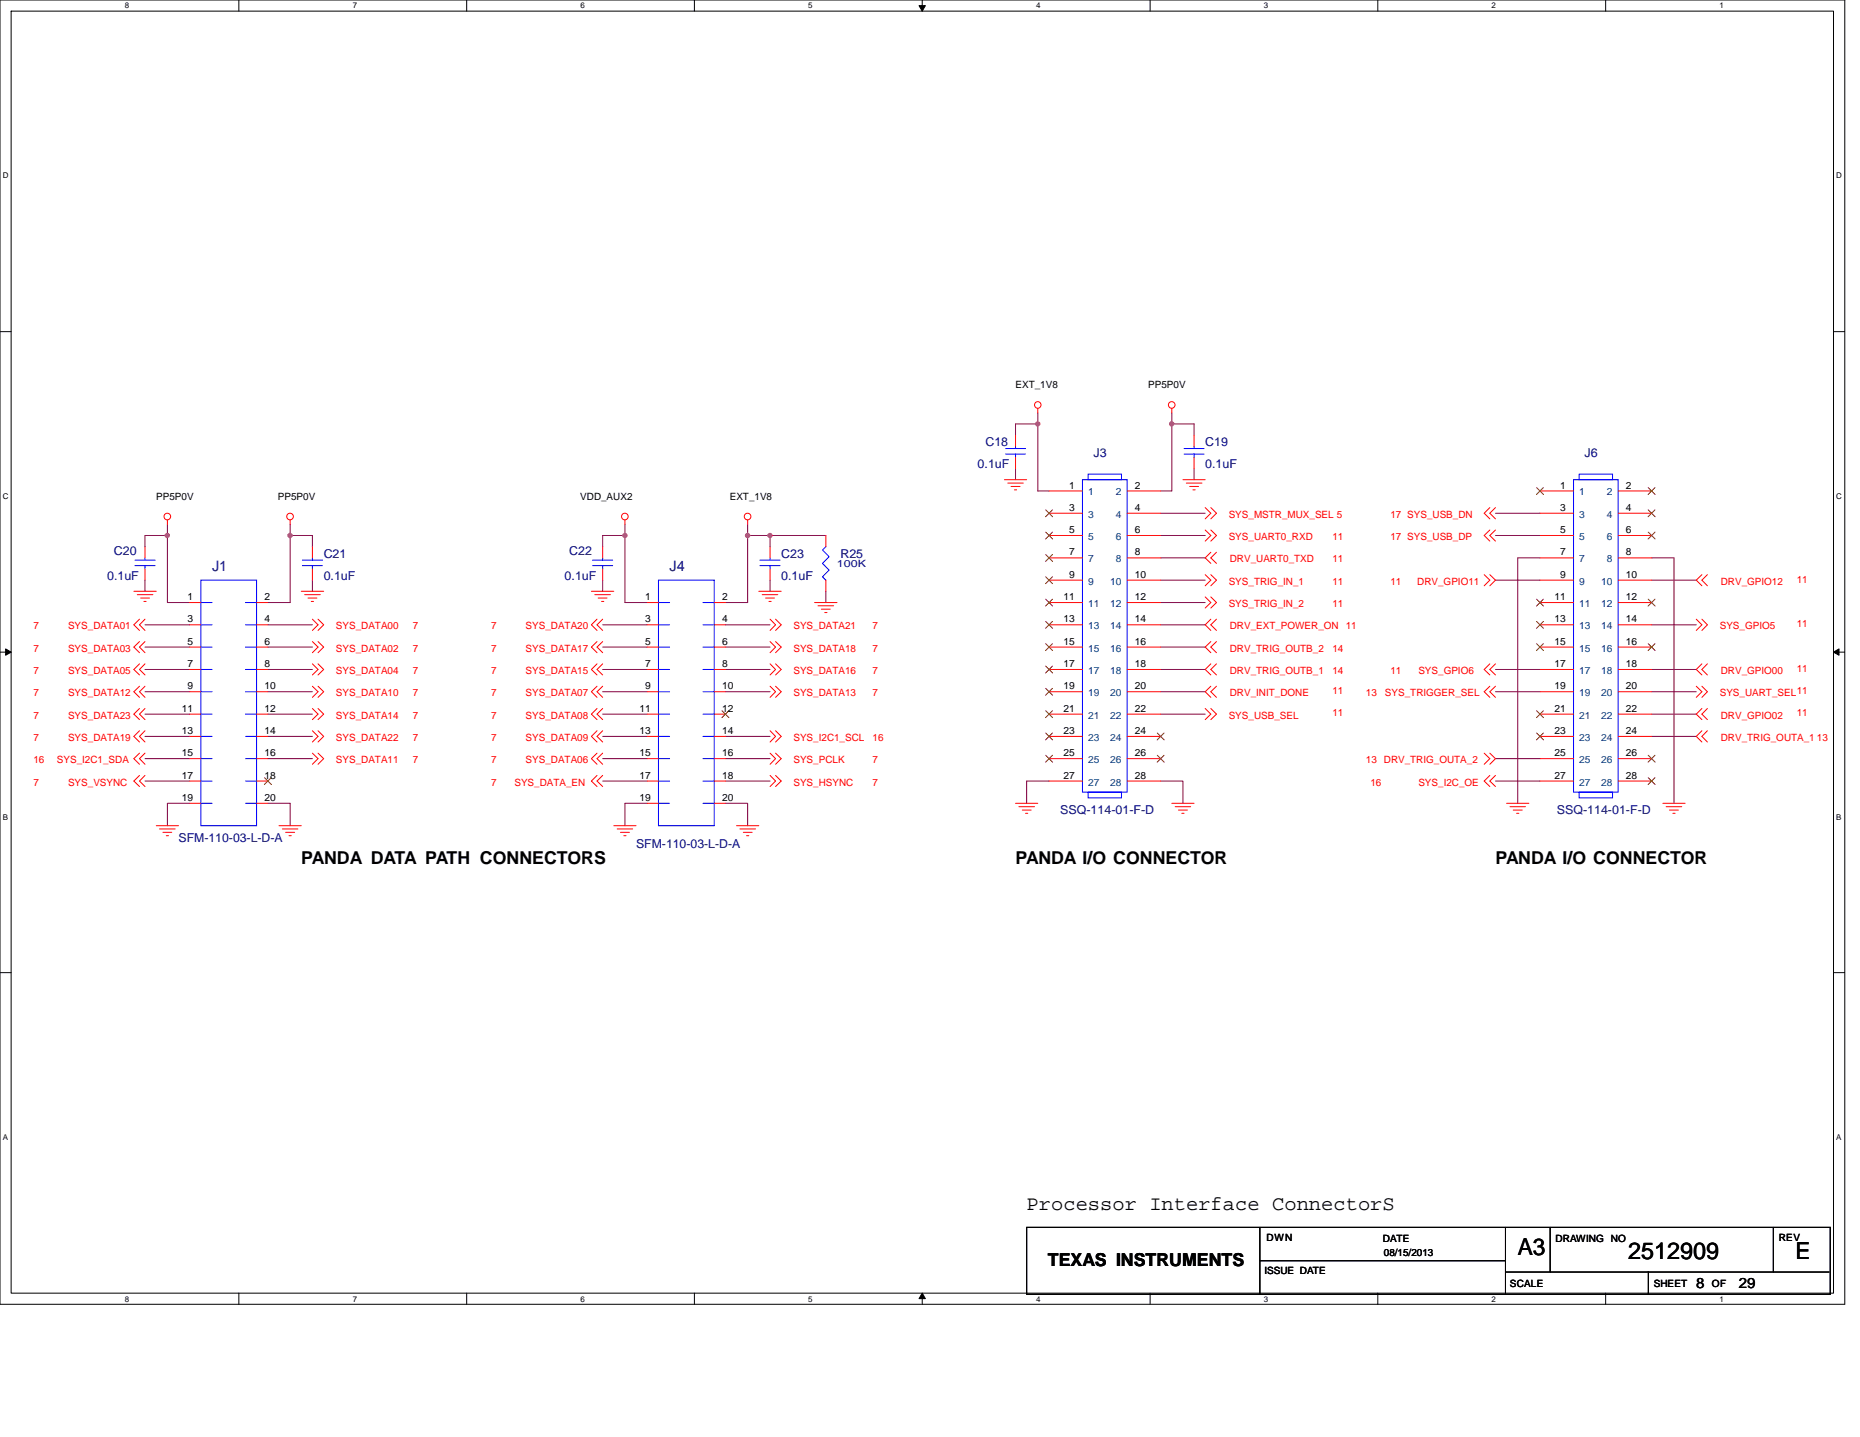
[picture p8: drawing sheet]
<svg xmlns="http://www.w3.org/2000/svg" width="279mm" height="216mm" viewBox="0 0 279 216" stroke-linecap="round" stroke-linejoin="round" font-family="sans-serif">
<path d="M0 0h277.1v196h-277.1zM1.7 1.7h273.7v192.6h-273.7z" fill="none" stroke="#000" stroke-width=".15"/>
<g fill="#fff">
<path d="M18.8 .2h.6v1.3h-.6z"/>
<path d="M18.8 194.5h.6v1.3h-.6z"/>
</g>
<path d="M35.9 0v1.7M35.9 194.3v1.7" fill="none" stroke="#000" stroke-width=".15"/>
<g fill="#fff">
<path d="M53 .2h.6v1.3h-.6z"/>
<path d="M53 194.5h.6v1.3h-.6z"/>
</g>
<path d="M70.1 0v1.7M70.1 194.3v1.7" fill="none" stroke="#000" stroke-width=".15"/>
<g fill="#fff">
<path d="M87.2 .2h.7v1.3h-.7z"/>
<path d="M87.2 194.5h.7v1.3h-.7z"/>
</g>
<path d="M104.3 0v1.7M104.3 194.3v1.7" fill="none" stroke="#000" stroke-width=".15"/>
<g fill="#fff">
<path d="M121.4 .2h.7v1.3h-.7z"/>
<path d="M121.4 194.5h.7v1.3h-.7z"/>
</g>
<path d="M138.5 0v1.7M138.5 194.3v1.7" fill="none" stroke="#000" stroke-width=".15"/>
<path d="M138 .8h1l-.5 .9zM138.5 194.3l.5 .8h-1z" fill="#000" stroke="#000" stroke-width=".15"/>
<g fill="#fff">
<path d="M155.6 .2h.7v1.3h-.7z"/>
<path d="M155.6 194.5h.7v1.3h-.7z"/>
</g>
<path d="M172.8 0v1.7M172.8 194.3v1.7" fill="none" stroke="#000" stroke-width=".15"/>
<g fill="#fff">
<path d="M189.9 .2h.6v1.3h-.6z"/>
<path d="M189.9 194.5h.6v1.3h-.6z"/>
</g>
<path d="M207 0v1.7M207 194.3v1.7" fill="none" stroke="#000" stroke-width=".15"/>
<g fill="#fff">
<path d="M224.1 .2h.6v1.3h-.6z"/>
<path d="M224.1 194.5h.6v1.3h-.6z"/>
</g>
<path d="M241.2 0v1.7M241.2 194.3v1.7" fill="none" stroke="#000" stroke-width=".15"/>
<g fill="#fff">
<path d="M258.3 .2h.7v1.3h-.7z"/>
<path d="M258.3 194.5h.7v1.3h-.7z"/>
<path d="M.4 25.7h.9v1.4h-.9z"/>
<path d="M275.8 25.7h.9v1.4h-.9z"/>
<path d="M.4 73.9h.9v1.3h-.9z"/>
<path d="M275.8 73.9h.9v1.3h-.9z"/>
</g>
<path d="M0 49.8h1.7M275.4 49.8h1.7" fill="none" stroke="#000" stroke-width=".15"/>
<g fill="#fff">
<path d="M.4 122h.8v1.4h-.8z"/>
<path d="M275.8 122h.8v1.4h-.8z"/>
</g>
<path d="M0 98h1.7M275.4 98h1.7" fill="none" stroke="#000" stroke-width=".15"/>
<path d="M.8 97.5l.9 .5-.9 .4zM275.4 98l.8-.5v.9z" fill="#000" stroke="#000" stroke-width=".15"/>
<g fill="#fff">
<path d="M.4 170.2h.8v1.3h-.8z"/>
<path d="M275.8 170.2h.8v1.3h-.8z"/>
</g>
<path d="M0 146.1h1.7M275.4 146.1h1.7M154.2 184.4h120.7v10.1h-120.7zM189.3 184.4v10.1M189.3 189.4h36.8M226.1 184.4v10.1M226.1 191.1h6.8M232.9 184.4v6.7h41.9M247.6 191.1v3.4M266.4 184.4v6.7" fill="none" stroke="#000" stroke-width=".15"/>
<g fill="none" stroke="#800040" stroke-width=".15">
<path d="M25.1 78.8v1.7M43.6 78.8v1.7M93.9 78.8v1.7M112.3 78.8v1.7M152.5 70.4v1.7M155.9 63.7h-3.4v1.7M155.9 62v1.7M155.9 63.7v10.1h1.7M174.3 77.1h6.7M176 63.7v10.1h-1.7M176 62v1.7M176 63.7h3.4v1.7"/>
<path d="M179.4 70.4v1.7M224.6 77.1h6.7M21.8 87.2v1.6M21.8 93.9h6.7M21.8 97.2h6.7M25.1 80.5h-3.3v1.6M25.1 80.5v10h3.4M40.2 93.9h6.7M40.2 97.2h6.7M43.6 80.5h3.3v1.6M43.6 80.5v10h-3.4M46.9 87.2v1.6"/>
<path d="M90.5 93.9h6.7M90.5 97.2h6.7M90.5 87.2v1.6M93.9 80.5h-3.4v1.6M93.9 80.5v10h3.3M109 93.9h6.7M109 97.2h6.7M112.3 80.5v10h-3.3M112.3 80.5h3.4M115.7 80.5h8.4M115.7 80.5v1.6M115.7 87.2v1.6"/>
<path d="M124.1 88.8v1.7M174.3 80.5h6.7M174.3 83.8h6.7M174.3 90.5h6.7M174.3 87.2h6.7M174.3 93.9h6.7M174.3 97.2h6.7M224.6 80.5h6.7M224.6 87.2h6.7M231.3 83.8h-3.3v36.9M248.1 87.2h6.7M248.1 93.9h6.7"/>
<path d="M248.1 83.8h3.4v36.9M21.8 100.6h6.7M21.8 103.9h6.7M21.8 107.3h6.7M21.8 110.6h6.7M21.8 114h6.7M21.8 117.3h6.7M40.2 100.6h6.7M40.2 103.9h6.7M40.2 107.3h6.7M40.2 110.6h6.7M40.2 114h6.7"/>
<path d="M90.5 100.6h6.7M90.5 103.9h6.7M90.5 107.3h6.7M90.5 110.6h6.7M90.5 114h6.7M90.5 117.3h6.7M109 100.6h6.7M109 103.9h6.7M109 110.6h6.7M109 114h6.7M109 117.3h6.7M157.6 117.3h-3.4v3.4"/>
<path d="M174.3 117.3h3.4v3.4M174.3 107.3h6.7M174.3 100.6h6.7M174.3 103.9h6.7M224.6 100.6h6.7M224.6 103.9h6.7M224.6 114h6.7M224.6 117.3h6.7M248.1 100.6h6.7M248.1 103.9h6.7M248.1 107.3h6.7M248.1 110.6h6.7"/>
<path d="M28.5 120.7h-3.4v3.4M40.2 120.7h3.4v3.4M97.2 120.7h-3.3v3.4M109 120.7h3.3v3.4"/>
</g>
<g fill="#f0f" stroke="#f0f" stroke-width=".15">
<circle cx="25.1" cy="80.5" r=".33"/>
<circle cx="43.6" cy="80.5" r=".33"/>
<circle cx="112.3" cy="80.5" r=".33"/>
<circle cx="93.9" cy="80.5" r=".33"/>
<circle cx="155.9" cy="63.7" r=".32"/>
<circle cx="176" cy="63.7" r=".33"/>
<circle cx="115.7" cy="80.5" r=".32"/>
</g>
<g fill="none" stroke="#f00" stroke-width=".15">
<path d="M25.1 78.1v.7M43.6 78.1v.7M93.9 78.1v.7M112.3 78.1v.7M150.9 72.1h3.3M151.4 72.6h2.3M151.9 73.1h1.3M152.4 73.6h.3M152.5 65.4v1.7M152.5 68.7v1.7M155.9 61.4v.6M157.6 73.8h5"/>
<path d="M157.6 77.1h5M169.3 73.8h5M169.3 77.1h5M176 61.4v.6M177.7 72.1h3.3M178.2 72.6h2.4M178.7 73.1h1.3M179.2 73.6h.3M179.4 65.4v1.7M179.4 68.7v1.7M181 76.3l.9 .8-.9 .9M181 79.6l.9 .9-.9 .8"/>
<path d="M181.9 76.3l.8 .8-.8 .9M181.9 79.6l.8 .9-.8 .8M223.8 76.3l-.9 .8 .9 .9M223.8 79.6l-.9 .9 .9 .8M224.6 76.3l-.8 .8 .8 .9M224.6 79.6l-.8 .9 .8 .8M231.3 73.8h5.1M231.3 77.1h5.1M243.1 73.8h5M243.1 77.1h5M20.1 88.8h3.4M20.6 89.3h2.4"/>
<path d="M21 93l-.9 .9 .9 .8M21 96.4l-.9 .8 .9 .9M21 99.7l-.9 .9 .9 .8M21.1 89.9h1.4M21.6 90.4h.3M21.8 93l-.8 .9 .8 .8M21.8 96.4l-.8 .8 .8 .9M21.8 99.7l-.8 .9 .8 .8M21.8 82.1v1.7M21.8 85.5v1.7M28.5 90.5h1.7M28.5 93.9h1.7"/>
<path d="M28.5 97.2h1.7M38.5 90.5h1.7M38.5 97.2h1.7M38.5 93.9h1.7M45.3 88.8h3.3M45.8 89.3h2.3M46.3 89.9h1.3M46.8 90.4h.3M46.9 82.1v1.7M46.9 85.5v1.7M46.9 96.4l.9 .8-.9 .9M46.9 99.7l.9 .9-.9 .8"/>
<path d="M46.9 93l.9 .9-.9 .8M47.8 96.4l.8 .8-.8 .9M47.8 99.7l.8 .9-.8 .8M47.8 93l.8 .9-.8 .8M88.8 88.8h3.4M89.3 89.3h2.4M89.7 93l-.9 .9 .9 .8M89.7 96.4l-.9 .8 .9 .9M89.7 99.7l-.9 .9 .9 .8M89.9 89.9h1.3M90.4 90.4h.3M90.5 82.1v1.7"/>
<path d="M90.5 85.5v1.7M90.5 93l-.8 .9 .8 .8M90.5 96.4l-.8 .8 .8 .9M90.5 99.7l-.8 .9 .8 .8M97.2 90.5h1.7M97.2 93.9h1.7M97.2 97.2h1.7M107.3 90.5h1.7M107.3 97.2h1.7M107.3 93.9h1.7M114 88.8h3.3M114.5 89.3h2.3"/>
<path d="M115 89.9h1.3M115.5 90.4h.3M115.7 82.1v1.7M115.7 85.5v1.7M115.7 93l.8 .9-.8 .8M115.7 96.4l.8 .8-.8 .9M115.7 99.7l.8 .9-.8 .8M116.5 93l.8 .9-.8 .8M116.5 96.4l.8 .8-.8 .9M116.5 99.7l.8 .9-.8 .8M122.4 90.5h3.3M122.9 91h2.3"/>
<path d="M123.4 91.5h1.3M123.9 92h.3M124.1 80.5v1.6M124.1 87.2v1.6M157.6 80.5h5M157.6 83.8h5M157.6 87.2h5M157.6 90.5h5M157.6 93.9h5M157.6 97.2h5M169.3 80.5h5M169.3 83.8h5"/>
<path d="M169.3 87.2h5M169.3 90.5h5M169.3 93.9h5M169.3 97.2h5M181 89.7l.9 .8-.9 .9M181 86.3l.9 .9-.9 .8M181.9 89.7l.8 .8-.8 .9M181.9 86.3l.8 .9-.8 .8M181.9 83l-.9 .8 .9 .8M181.9 93l-.9 .9 .9 .8M181.9 96.4l-.9 .8 .9 .9M181.9 99.7l-.9 .9 .9 .8"/>
<path d="M182.7 83l-.8 .8 .8 .8M182.7 93l-.8 .9 .8 .8M182.7 96.4l-.8 .8 .8 .9M182.7 99.7l-.8 .9 .8 .8M222.9 86.3l.9 .9-.9 .8M223.8 99.7l-.9 .9 .9 .8M223.8 86.3l.8 .9-.8 .8M224.6 99.7l-.8 .9 .8 .8M231.3 80.5h5.1M231.3 83.8h5.1M231.3 87.2h5.1M231.3 90.5h5.1"/>
<path d="M231.3 93.9h5.1M231.3 97.2h5.1M243.1 80.5h5M243.1 83.8h5M243.1 87.2h5M243.1 90.5h5M243.1 93.9h5M243.1 97.2h5M254.8 93l.9 .9-.9 .8M255.7 93l.8 .9-.8 .8M255.7 86.3l-.9 .9 .9 .8M255.7 99.7l-.9 .9 .9 .8"/>
<path d="M256.5 86.3l-.8 .9 .8 .8M256.5 99.7l-.8 .9 .8 .8M21 103.1l-.9 .8 .9 .9M21 106.4l-.9 .9 .9 .8M21 109.8l-.9 .8 .9 .9M21 113.2l-.9 .8 .9 .8M21 116.5l-.9 .8 .9 .9M21.8 103.1l-.8 .8 .8 .9M21.8 106.4l-.8 .9 .8 .8M21.8 109.8l-.8 .8 .8 .9M21.8 113.2l-.8 .8 .8 .8M21.8 116.5l-.8 .8 .8 .9"/>
<path d="M28.5 100.6h1.7M28.5 103.9h1.7M28.5 107.3h1.7M28.5 110.6h1.7M28.5 114h1.7M28.5 117.3h1.7M38.5 100.6h1.7M38.5 103.9h1.7M38.5 107.3h1.7M38.5 110.6h1.7M38.5 114h1.7M38.5 117.3h1.7"/>
<path d="M46.9 103.1l.9 .8-.9 .9M46.9 106.4l.9 .9-.9 .8M46.9 109.8l.9 .8-.9 .9M46.9 113.2l.9 .8-.9 .8M47.8 103.1l.8 .8-.8 .9M47.8 106.4l.8 .9-.8 .8M47.8 109.8l.8 .8-.8 .9M47.8 113.2l.8 .8-.8 .8M89.7 103.1l-.9 .8 .9 .9M89.7 106.4l-.9 .9 .9 .8M89.7 109.8l-.9 .8 .9 .9M89.7 113.2l-.9 .8 .9 .8"/>
<path d="M89.7 116.5l-.9 .8 .9 .9M90.5 103.1l-.8 .8 .8 .9M90.5 106.4l-.8 .9 .8 .8M90.5 109.8l-.8 .8 .8 .9M90.5 113.2l-.8 .8 .8 .8M90.5 116.5l-.8 .8 .8 .9M97.2 100.6h1.7M97.2 103.9h1.7M97.2 107.3h1.7M97.2 110.6h1.7M97.2 114h1.7M97.2 117.3h1.7"/>
<path d="M107.3 100.6h1.7M107.3 103.9h1.7M107.3 107.3h1.7M107.3 110.6h1.7M107.3 114h1.7M107.3 117.3h1.7M115.7 103.1l.8 .8-.8 .9M115.7 109.8l.8 .8-.8 .9M115.7 113.2l.8 .8-.8 .8M115.7 116.5l.8 .8-.8 .9M116.5 103.1l.8 .8-.8 .9M116.5 109.8l.8 .8-.8 .9"/>
<path d="M116.5 113.2l.8 .8-.8 .8M116.5 116.5l.8 .8-.8 .9M157.6 100.6h5M157.6 103.9h5M157.6 107.3h5M157.6 110.6h5M157.6 114h5M157.6 117.3h5M169.3 100.6h5M169.3 103.9h5M169.3 107.3h5M169.3 110.6h5"/>
<path d="M169.3 114h5M169.3 117.3h5M181 106.4l.9 .9-.9 .8M181.9 106.4l.8 .9-.8 .8M181.9 103.1l-.9 .8 .9 .9M182.7 103.1l-.8 .8 .8 .9M222.9 113.2l.9 .8-.9 .8M223.8 103.1l-.9 .8 .9 .9M223.8 116.5l-.9 .8 .9 .9M223.8 113.2l.8 .8-.8 .8M224.6 103.1l-.8 .8 .8 .9M224.6 116.5l-.8 .8 .8 .9"/>
<path d="M231.3 100.6h5.1M231.3 103.9h5.1M231.3 107.3h5.1M231.3 110.6h5.1M231.3 114h5.1M231.3 117.3h5.1M243.1 100.6h5M243.1 103.9h5M243.1 107.3h5M243.1 110.6h5M243.1 114h5M243.1 117.3h5"/>
<path d="M254.8 103.1l.9 .8-.9 .9M255.7 103.1l.8 .8-.8 .9M255.7 106.4l-.9 .9 .9 .8M255.7 109.8l-.9 .8 .9 .9M256.5 106.4l-.8 .9 .8 .8M256.5 109.8l-.8 .8 .8 .9M23.5 124.1h3.3M24 124.5h2.3M24.5 125.1h1.3M25 125.6h.3M28.5 120.7h1.7M38.5 120.7h1.7"/>
<path d="M41.9 124.1h3.4M42.4 124.5h2.3M42.9 125.1h1.4M43.4 125.6h.4M92.2 124.1h3.3M92.7 124.5h2.3M93.2 125.1h1.4M93.7 125.6h.3M97.2 120.7h1.7M107.3 120.7h1.7M110.6 124.1h3.4M111.1 124.5h2.4"/>
<path d="M111.7 125.1h1.3M112.1 125.6h.4M152.5 120.7h3.4M153.1 121.2h2.3M153.6 121.7h1.3M154.1 122.2h.3M176 120.7h3.4M176.5 121.2h2.4M177 121.7h1.4M177.5 122.2h.4M226.3 120.7h3.4M226.8 121.2h2.4"/>
<path d="M227.3 121.7h1.4M227.8 122.2h.4M249.8 120.7h3.3M250.3 121.2h2.3M250.8 121.7h1.3M251.3 122.2h.3"/>
<circle cx="25.1" cy="77.6" r=".5"/>
<circle cx="43.6" cy="77.6" r=".5"/>
<circle cx="93.9" cy="77.6" r=".5"/>
<circle cx="112.3" cy="77.6" r=".5"/>
<circle cx="155.9" cy="60.8" r=".49"/>
<circle cx="176" cy="60.8" r=".5"/>
</g>
<g fill="none" stroke="#00f" stroke-width=".15">
<path d="M151 68.2h3.1M151 67.4h3.1M152.5 67.1v.3M152.5 68.2v.5M162.6 72.1h6.7v46.9h-6.7zM163.4 71.2h5.1v.9h-5.1zM177.9 68.2h3M177.9 67.4h3M179.4 67.1v.3M179.4 68.2v.5M236.4 72.1h6.7v46.9h-6.7zM237.2 71.2h5v.9h-5z"/>
<path d="M20.3 85h3M20.3 84.2h3M21.8 83.8v.4M21.8 85v.5M30.2 90.5h1.7M30.2 93.9h1.7M30.2 97.2h1.7M30.2 87.2h8.3v36.9h-8.3zM36.9 93.9h1.6M36.9 97.2h1.6M36.9 90.5h1.6M45.4 85h3.1"/>
<path d="M45.4 84.2h3.1M46.9 83.8v.4M46.9 85v.5M89 85h3M89 84.2h3M90.5 83.8v.4M90.5 85v.5M98.9 90.5h1.7M98.9 93.9h1.7M98.9 97.2h1.7M98.9 87.2h8.4v36.9h-8.4zM105.6 93.9h1.7"/>
<path d="M105.6 97.2h1.7M105.6 90.5h1.7M114.2 85h3M114.2 84.2h3M115.7 83.8v.4M115.7 85v.5M124.1 82.1l-.6 .5 1 1.1-1 .9 1 1.1-1 1 .6 .5M30.2 110.6h1.7M30.2 107.3h1.7M30.2 103.9h1.7M30.2 100.6h1.7M30.2 114h1.7"/>
<path d="M30.2 117.3h1.7M36.9 103.9h1.6M36.9 110.6h1.6M36.9 107.3h1.6M36.9 100.6h1.6M36.9 114h1.6M36.9 117.3h1.6M98.9 110.6h1.7M98.9 107.3h1.7M98.9 103.9h1.7M98.9 100.6h1.7M98.9 114h1.7"/>
<path d="M98.9 117.3h1.7M105.6 103.9h1.7M105.6 110.6h1.7M105.6 107.3h1.7M105.6 100.6h1.7M105.6 114h1.7M105.6 117.3h1.7M163.4 119h5.1v.9h-5.1zM237.2 119h5v.9h-5zM30.2 120.7h1.7M36.9 120.7h1.6M98.9 120.7h1.7"/>
<path d="M105.6 120.7h1.7"/>
</g>
<g fill="none" stroke="#804000" stroke-width=".15">
<path d="M157.1 76.6l1 1M157.1 79.9l1 1.1M158.1 76.6l-1 1M158.1 79.9l-1 1.1M230.8 73.3l1.1 1M231.8 73.3l-1 1M247.6 73.3l1 1M247.6 76.6l1 1M247.6 79.9l1 1.1M248.6 73.3l-1 1M248.6 76.6l-1 1M248.6 79.9l-1 1.1"/>
<path d="M157.1 83.3l1 1M157.1 86.7l1 1M157.1 90l1 1.1M157.1 93.4l1 1M157.1 96.7l1 1M158.1 83.3l-1 1M158.1 86.7l-1 1M158.1 90l-1 1.1M158.1 93.4l-1 1M158.1 96.7l-1 1M230.8 90l1.1 1.1M230.8 93.4l1.1 1"/>
<path d="M230.8 96.7l1.1 1M231.8 90l-1 1.1M231.8 93.4l-1 1M231.8 96.7l-1 1M247.6 90l1 1.1M247.6 96.7l1 1M248.6 90l-1 1.1M248.6 96.7l-1 1M39.7 116.8l1.1 1.1M40.7 116.8l-1 1.1M108.5 106.8l1 1M109.5 106.8l-1.1 1"/>
<path d="M157.1 100.1l1 1M157.1 103.4l1 1.1M157.1 106.8l1 1M157.1 110.1l1 1.1M157.1 113.5l1 1M158.1 100.1l-1 1M158.1 103.4l-1 1.1M158.1 106.8l-1 1M158.1 110.1l-1 1.1M158.1 113.5l-1 1M173.8 110.1l1.1 1.1M173.8 113.5l1.1 1"/>
<path d="M174.9 110.1l-1.1 1.1M174.9 113.5l-1.1 1M230.8 106.8l1.1 1M230.8 110.1l1.1 1.1M231.8 106.8l-1 1M231.8 110.1l-1 1.1M247.6 113.5l1 1M247.6 116.8l1 1.1M248.6 113.5l-1 1M248.6 116.8l-1 1.1"/>
</g>
<g font-size="3.5">
<text x="228" y="188.6">A3</text>
<text x="244.6" y="189.2">2512909</text>
<text x="269.7" y="189.2">E</text>
</g>
<text font-size="3.1" x="154.2" y="181.8">Processor Interface ConnectorS</text>
<g font-size="2.7">
<text x="45.3" y="129.9">PANDA DATA PATH CONNECTORS</text>
<text x="152.5" y="129.9">PANDA I/O CONNECTOR</text>
<text x="224.6" y="129.9">PANDA I/O CONNECTOR</text>
<text x="157.4" y="190.2">TEXAS INSTRUMENTS</text>
</g>
<g font-size="2.2" fill="#000080">
<text x="31.9" y="85.8">J1</text>
<text x="100.6" y="85.8">J4</text>
</g>
<g font-size="2.2">
<text x="254.8" y="193.5">8</text>
<text x="261.2" y="193.5">29</text>
</g>
<g font-size="1.8" fill="#000080">
<text x="146.9" y="70.4">0.1uF</text>
<text x="148" y="67">C18</text>
<text x="164.3" y="68.7">J3</text>
<text x="181" y="67">C19</text>
<text x="181" y="70.4">0.1uF</text>
<text x="238" y="68.7">J6</text>
<text x="17.1" y="83.5">C20</text>
<text x="48.6" y="83.8">C21</text>
<text x="85.5" y="83.5">C22</text>
<text x="117.3" y="83.8">C23</text>
<text x="126.2" y="83.8">R25</text>
<text x="16.1" y="87.1">0.1uF</text>
<text x="48.6" y="87.1">0.1uF</text>
<text x="84.8" y="87.1">0.1uF</text>
<text x="117.3" y="87.1">0.1uF</text>
<text x="159.3" y="122.3">SSQ-114-01-F-D</text>
<text x="233.8" y="122.3">SSQ-114-01-F-D</text>
<text x="26.8" y="126.5">SFM-110-03-L-D-A</text>
<text x="95.5" y="127.4">SFM-110-03-L-D-A</text>
</g>
<g font-size="1.5">
<text x="152.5" y="58.4">EXT_1V8</text>
<text x="172.5" y="58.4">PP5P0V</text>
<text x="23.5" y="75.1">PP5P0V</text>
<text x="41.7" y="75.1">PP5P0V</text>
<text x="87.2" y="75.1">VDD_AUX2</text>
<text x="109.6" y="75.1">EXT_1V8</text>
<text x="160.6" y="73.4">1</text>
<text x="160.6" y="76.8">3</text>
<text x="170.5" y="73.4">2</text>
<text x="170.5" y="76.8">4</text>
<text x="234.4" y="73.4">1</text>
<text x="234.4" y="76.8">3</text>
<text x="244.2" y="73.4">2</text>
<text x="244.2" y="76.8">4</text>
<text x="160.6" y="80.1">5</text>
<text x="160.6" y="83.5">7</text>
<text x="170.5" y="80.1">6</text>
<text x="170.5" y="83.5">8</text>
<text x="234.4" y="80.1">5</text>
<text x="234.4" y="83.5">7</text>
<text x="244.2" y="80.1">6</text>
<text x="244.2" y="83.5">8</text>
<text x="160.6" y="86.8">9</text>
<text x="170.5" y="86.8">10</text>
<text x="234.4" y="86.8">9</text>
<text x="244.2" y="86.8">10</text>
<text x="28.2" y="90.2">1</text>
<text x="28.2" y="93.5">3</text>
<text x="39.7" y="90.2">2</text>
<text x="39.7" y="93.5">4</text>
<text x="96.9" y="90.2">1</text>
<text x="96.9" y="93.5">3</text>
<text x="108.5" y="90.2">2</text>
<text x="108.5" y="93.5">4</text>
<text x="159.7" y="90.2">11</text>
<text x="159.7" y="93.5">13</text>
<text x="170.5" y="90.2">12</text>
<text x="170.5" y="93.5">14</text>
<text x="233.5" y="90.2">11</text>
<text x="233.5" y="93.5">13</text>
<text x="244.2" y="90.2">12</text>
<text x="244.2" y="93.5">14</text>
<text x="28.2" y="96.9">5</text>
<text x="28.2" y="100.2">7</text>
<text x="39.7" y="96.9">6</text>
<text x="39.7" y="100.2">8</text>
<text x="96.9" y="96.9">5</text>
<text x="96.9" y="100.2">7</text>
<text x="108.5" y="96.9">6</text>
<text x="108.5" y="100.2">8</text>
<text x="159.7" y="96.9">15</text>
<text x="159.7" y="100.2">17</text>
<text x="170.5" y="96.9">16</text>
<text x="170.5" y="100.2">18</text>
<text x="233.5" y="96.9">15</text>
<text x="233.5" y="100.2">17</text>
<text x="244.2" y="96.9">16</text>
<text x="244.2" y="100.2">18</text>
<text x="27.3" y="106.9">11</text>
<text x="28.2" y="103.6">9</text>
<text x="39.7" y="103.6">10</text>
<text x="39.7" y="106.9">12</text>
<text x="96.1" y="106.9">11</text>
<text x="96.9" y="103.6">9</text>
<text x="108.5" y="103.6">10</text>
<text x="108.5" y="106.9">12</text>
<text x="159.7" y="103.6">19</text>
<text x="159.7" y="106.9">21</text>
<text x="170.5" y="103.6">20</text>
<text x="170.5" y="106.9">22</text>
<text x="233.5" y="103.6">19</text>
<text x="233.5" y="106.9">21</text>
<text x="244.2" y="103.6">20</text>
<text x="244.2" y="106.9">22</text>
<text x="27.3" y="110.3">13</text>
<text x="27.3" y="113.6">15</text>
<text x="39.7" y="110.3">14</text>
<text x="39.7" y="113.6">16</text>
<text x="96.1" y="110.3">13</text>
<text x="96.1" y="113.6">15</text>
<text x="108.5" y="110.3">14</text>
<text x="108.5" y="113.6">16</text>
<text x="159.7" y="110.3">23</text>
<text x="159.7" y="113.6">25</text>
<text x="170.5" y="110.3">24</text>
<text x="170.5" y="113.6">26</text>
<text x="233.5" y="110.3">23</text>
<text x="233.5" y="113.6">25</text>
<text x="244.2" y="110.3">24</text>
<text x="244.2" y="113.6">26</text>
<text x="27.3" y="117">17</text>
<text x="39.7" y="117">18</text>
<text x="96.1" y="117">17</text>
<text x="108.5" y="117">18</text>
<text x="159.7" y="117">27</text>
<text x="170.5" y="117">28</text>
<text x="233.5" y="117">27</text>
<text x="244.2" y="117">28</text>
<text x="27.3" y="120.3">19</text>
<text x="39.7" y="120.3">20</text>
<text x="96.1" y="120.3">19</text>
<text x="108.5" y="120.3">20</text>
<text x="189.9" y="191.5">ISSUE DATE</text>
<text x="190.3" y="186.4">DWN</text>
<text x="207.7" y="186.6">DATE</text>
<text x="207.9" y="188.8">08/15/2013</text>
<text x="233.7" y="186.6">DRAWING</text>
<text x="242" y="186.6">NO</text>
<text x="267.2" y="186.4">REV</text>
<text x="226.8" y="193.3">SCALE</text>
<text x="248.4" y="193.3">SHEET</text>
<text x="257.2" y="193.3">OF</text>
</g>
<g font-size="1.5" fill="#004080">
<text x="163.4" y="74.4">1</text>
<text x="163.4" y="77.8">3</text>
<text x="167.6" y="74.4">2</text>
<text x="167.6" y="77.8">4</text>
<text x="237.2" y="74.4">1</text>
<text x="237.2" y="77.8">3</text>
<text x="241.4" y="74.4">2</text>
<text x="241.4" y="77.8">4</text>
<text x="163.4" y="81.1">5</text>
<text x="167.6" y="81.1">6</text>
<text x="237.2" y="81.1">5</text>
<text x="241.4" y="81.1">6</text>
<text x="163.4" y="84.5">7</text>
<text x="163.4" y="87.8">9</text>
<text x="166.8" y="87.8">10</text>
<text x="167.6" y="84.5">8</text>
<text x="237.2" y="84.5">7</text>
<text x="237.2" y="87.8">9</text>
<text x="240.5" y="87.8">10</text>
<text x="241.4" y="84.5">8</text>
<text x="163.4" y="91.2">11</text>
<text x="163.4" y="94.6">13</text>
<text x="166.8" y="91.2">12</text>
<text x="166.8" y="94.6">14</text>
<text x="237.2" y="91.2">11</text>
<text x="237.2" y="94.6">13</text>
<text x="240.5" y="91.2">12</text>
<text x="240.5" y="94.6">14</text>
<text x="163.4" y="97.9">15</text>
<text x="163.4" y="101.3">17</text>
<text x="166.8" y="97.9">16</text>
<text x="166.8" y="101.3">18</text>
<text x="237.2" y="97.9">15</text>
<text x="237.2" y="101.3">17</text>
<text x="240.5" y="97.9">16</text>
<text x="240.5" y="101.3">18</text>
<text x="163.4" y="104.6">19</text>
<text x="163.4" y="108">21</text>
<text x="166.8" y="104.6">20</text>
<text x="166.8" y="108">22</text>
<text x="237.2" y="104.6">19</text>
<text x="237.2" y="108">21</text>
<text x="240.5" y="104.6">20</text>
<text x="240.5" y="108">22</text>
<text x="163.4" y="111.3">23</text>
<text x="166.8" y="111.3">24</text>
<text x="237.2" y="111.3">23</text>
<text x="240.5" y="111.3">24</text>
<text x="163.4" y="114.7">25</text>
<text x="163.4" y="118">27</text>
<text x="166.8" y="114.7">26</text>
<text x="166.8" y="118">28</text>
<text x="237.2" y="114.7">25</text>
<text x="237.2" y="118">27</text>
<text x="240.5" y="114.7">26</text>
<text x="240.5" y="118">28</text>
</g>
<g font-size="1.5" fill="#f00">
<text x="184.6" y="77.8">SYS_MSTR_MUX_SEL 5</text>
<text x="208.9" y="77.8">17 SYS_USB_DN</text>
<text x="184.6" y="81.2">SYS_UART0_RXD</text>
<text x="200.2" y="81.2">11</text>
<text x="208.9" y="81.2">17 SYS_USB_DP</text>
<text x="184.6" y="87.9">SYS_TRIG_IN_1</text>
<text x="184.7" y="84.5">DRV_UART0_TXD</text>
<text x="200.2" y="84.5">11</text>
<text x="200.2" y="87.9">11</text>
<text x="208.9" y="87.9">11</text>
<text x="212.9" y="87.9">DRV_GPIO11</text>
<text x="258.5" y="87.9">DRV_GPIO12</text>
<text x="269.9" y="87.5">11</text>
<text x="5" y="94.6">7</text>
<text x="10.2" y="94.6">SYS_DATA01</text>
<text x="50.5" y="94.6">SYS_DATA00</text>
<text x="62" y="94.6">7</text>
<text x="73.8" y="94.6">7</text>
<text x="79" y="94.6">SYS_DATA20</text>
<text x="119.2" y="94.6">SYS_DATA21</text>
<text x="131.1" y="94.6">7</text>
<text x="184.6" y="91.2">SYS_TRIG_IN_2</text>
<text x="184.7" y="94.6">DRV_EXT_POWER_ON</text>
<text x="200.2" y="91.2">11</text>
<text x="202.2" y="94.6">11</text>
<text x="258.3" y="94.6">SYS_GPIO5</text>
<text x="269.9" y="94.2">11</text>
<text x="5" y="97.9">7</text>
<text x="5" y="101.3">7</text>
<text x="10.2" y="97.9">SYS_DATA03</text>
<text x="10.2" y="101.3">SYS_DATA05</text>
<text x="50.5" y="97.9">SYS_DATA02</text>
<text x="50.5" y="101.3">SYS_DATA04</text>
<text x="62" y="97.9">7</text>
<text x="62" y="101.3">7</text>
<text x="73.8" y="97.9">7</text>
<text x="73.8" y="101.3">7</text>
<text x="79" y="97.9">SYS_DATA17</text>
<text x="79" y="101.3">SYS_DATA15</text>
<text x="119.2" y="97.9">SYS_DATA18</text>
<text x="119.2" y="101.3">SYS_DATA16</text>
<text x="131.1" y="97.9">7</text>
<text x="131.1" y="101.3">7</text>
<text x="184.7" y="97.9">DRV_TRIG_OUTB_2</text>
<text x="184.7" y="101.3">DRV_TRIG_OUTB_1</text>
<text x="200.2" y="97.9">14</text>
<text x="200.2" y="101.3">14</text>
<text x="208.9" y="101.3">11</text>
<text x="213.1" y="101.3">SYS_GPIO6</text>
<text x="258.5" y="101.3">DRV_GPIO00</text>
<text x="269.9" y="100.9">11</text>
<text x="5" y="104.6">7</text>
<text x="5" y="108">7</text>
<text x="10.2" y="104.6">SYS_DATA12</text>
<text x="10.2" y="108">SYS_DATA23</text>
<text x="50.5" y="104.6">SYS_DATA10</text>
<text x="50.5" y="108">SYS_DATA14</text>
<text x="62" y="104.6">7</text>
<text x="62" y="108">7</text>
<text x="73.8" y="104.6">7</text>
<text x="73.8" y="108">7</text>
<text x="79" y="104.6">SYS_DATA07</text>
<text x="79" y="108">SYS_DATA08</text>
<text x="119.2" y="104.6">SYS_DATA13</text>
<text x="131.1" y="104.6">7</text>
<text x="184.6" y="108">SYS_USB_SEL</text>
<text x="184.7" y="104.6">DRV_INIT_DONE</text>
<text x="200.2" y="107.6">11</text>
<text x="200.2" y="104.3">11</text>
<text x="205.2" y="104.6">13</text>
<text x="208" y="104.6">SYS_TRIGGER_SEL</text>
<text x="258.3" y="104.6">SYS_UART_SEL11</text>
<text x="258.5" y="108">DRV_GPIO02</text>
<text x="269.9" y="107.6">11</text>
<text x="5" y="111.3">7</text>
<text x="10.2" y="111.3">SYS_DATA19</text>
<text x="50.5" y="111.3">SYS_DATA22</text>
<text x="62" y="111.3">7</text>
<text x="73.8" y="111.3">7</text>
<text x="79" y="111.3">SYS_DATA09</text>
<text x="119.2" y="111.3">SYS_I2C1_SCL</text>
<text x="131.1" y="111.3">16</text>
<text x="258.5" y="111.3">DRV_TRIG_OUTA_1 13</text>
<text x="5" y="114.7">16</text>
<text x="5" y="118">7</text>
<text x="8.6" y="114.7">SYS_I2C1_SDA</text>
<text x="10.2" y="118">SYS_VSYNC</text>
<text x="50.5" y="114.7">SYS_DATA11</text>
<text x="62" y="114.7">7</text>
<text x="73.8" y="118">7</text>
<text x="73.8" y="114.7">7</text>
<text x="77.3" y="118">SYS_DATA_EN</text>
<text x="79" y="114.7">SYS_DATA06</text>
<text x="119.2" y="114.7">SYS_PCLK</text>
<text x="119.2" y="118">SYS_HSYNC</text>
<text x="131.1" y="118">7</text>
<text x="131.1" y="114.7">7</text>
<text x="205.2" y="114.7">13 DRV_TRIG_OUTA_2</text>
<text x="205.9" y="118">16</text>
<text x="213.1" y="118">SYS_I2C_OE</text>
</g>
<text font-size="1.5" fill="#000080" x="125.7" y="85.2">100K</text>
<g font-size="1.2">
<text x="18.8" y="1.3">8</text>
<text x="53" y="1.3">7</text>
<text x="87.2" y="1.3">6</text>
<text x="121.4" y="1.3">5</text>
<text x="155.6" y="1.3">4</text>
<text x="189.9" y="1.3">3</text>
<text x="224.1" y="1.3">2</text>
<text x="258.3" y="1.3">1</text>
<text x=".4" y="26.8">D</text>
<text x="275.8" y="26.8">D</text>
<text x=".4" y="75">C</text>
<text x="275.8" y="75">C</text>
<text x=".4" y="123.1">B</text>
<text x="275.8" y="123.1">B</text>
<text x=".4" y="171.3">A</text>
<text x="275.8" y="171.3">A</text>
<text x="18.8" y="195.6">8</text>
<text x="53" y="195.6">7</text>
<text x="87.2" y="195.6">6</text>
<text x="121.4" y="195.6">5</text>
<text x="155.6" y="195.6">4</text>
<text x="189.9" y="195.6">3</text>
<text x="224.1" y="195.6">2</text>
<text x="258.3" y="195.6">1</text>
</g>
</svg>
